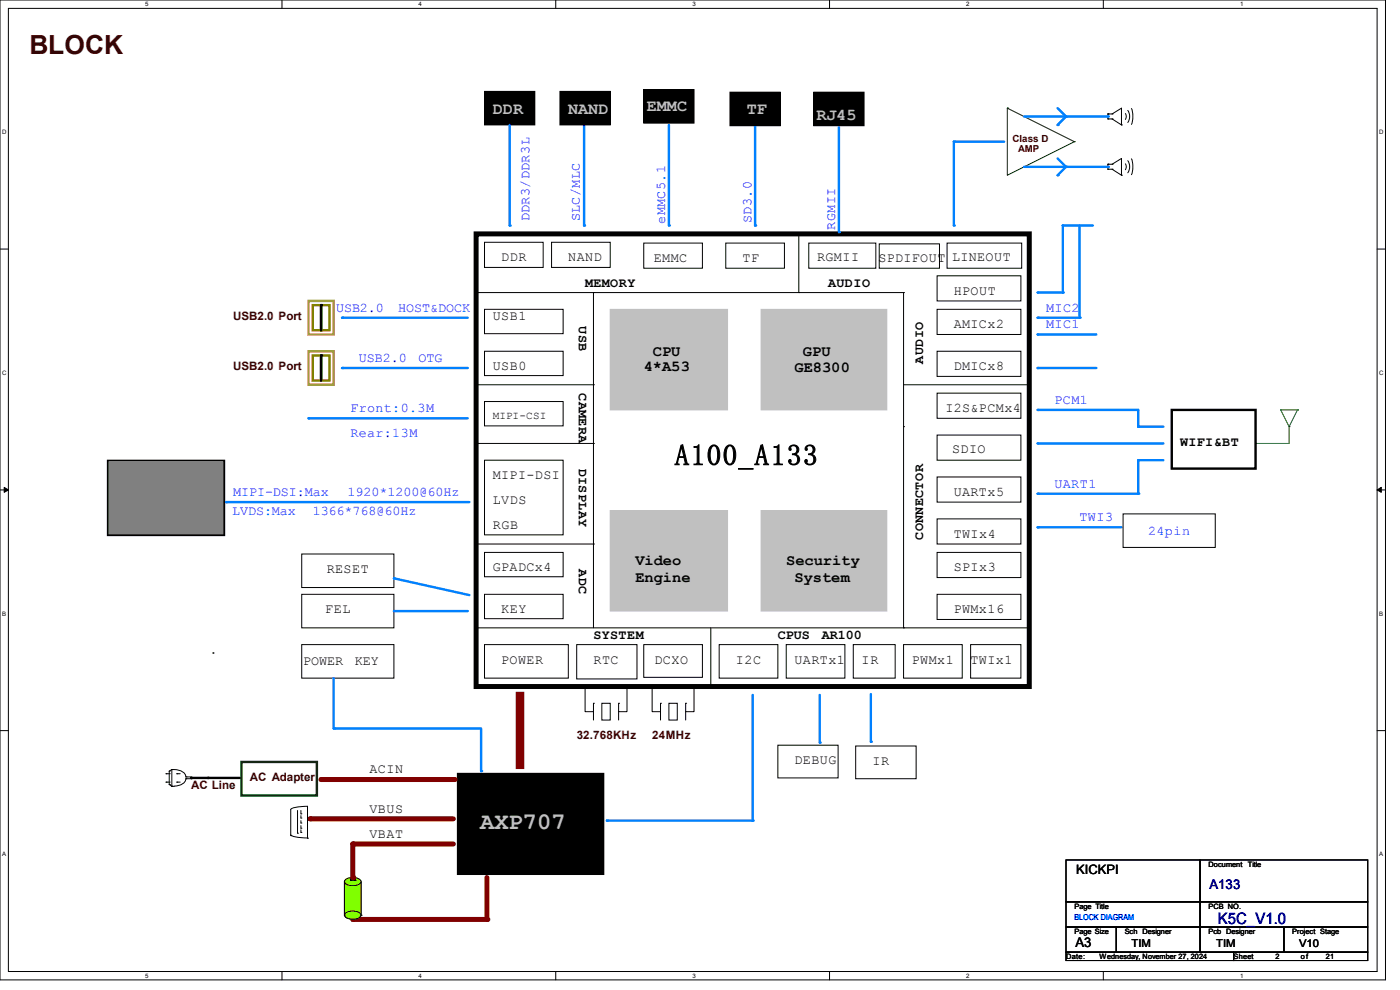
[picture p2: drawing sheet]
<svg xmlns="http://www.w3.org/2000/svg" width="297mm" height="210mm" viewBox="0 0 297 210" stroke-linecap="round" stroke-linejoin="round" font-family="sans-serif">
<g fill="none" stroke="#000" stroke-width=".21">
<path d="M0 0h293.9v207.9h-293.9zM1.8 1.8h290.3v204.3h-290.3zM59.8 0v1.8M117.9 0v1.8M176 0v1.8M234.1 0v1.8M0 52.8h1.8M292.1 52.8h1.8M0 103.9h1.8M.9 103.4l.9 .5-.9 .5zM292.1 103.9l.9-.5v1zM292.1 103.9h1.8"/>
<path d="M0 155h1.8M292.1 155h1.8M59.8 206.1v1.8M117.9 206.1v1.8M176 206.1v1.8M234.1 206.1v1.8"/>
</g>
<path d="M.9 103.4l.9 .5-.9 .5zM292.1 103.9l.9-.5v1z" fill="#000"/>
<path d="M129.5 65.6h24.8v21.4h-24.8z" fill-rule="evenodd" fill="#c0c0c0"/>
<path d="M129.5 65.6h24.8v21.4h-24.8z" fill="none" stroke="#c0c0c0" stroke-width=".21"/>
<path d="M161.5 65.6h26.6v21.4h-26.6z" fill-rule="evenodd" fill="#c0c0c0"/>
<path d="M161.5 65.6h26.6v21.4h-26.6z" fill="none" stroke="#c0c0c0" stroke-width=".21"/>
<path d="M129.5 108.3h24.8v21.3h-24.8z" fill-rule="evenodd" fill="#c0c0c0"/>
<path d="M129.5 108.3h24.8v21.3h-24.8z" fill="none" stroke="#c0c0c0" stroke-width=".21"/>
<path d="M161.5 108.3h26.6v21.3h-26.6z" fill-rule="evenodd" fill="#c0c0c0"/>
<path d="M161.5 108.3h26.6v21.3h-26.6z" fill="none" stroke="#c0c0c0" stroke-width=".21"/>
<g fill="none" stroke="#000" stroke-width=".21">
<path d="M102.8 51.4h12.4v5.3h-12.4zM117 51.4h12.5v5.3h-12.5zM136.6 51.6h12.4v5.3h-12.4zM154 51.6h12.4v5.3h-12.4zM198.8 58.5h17.8v5.3h-17.8zM200.9 51.6h15.8v5.3h-15.8zM198.8 74.5h17.8v5.3h-17.8zM198.8 65.6h17.8v5.4h-17.8zM198.8 92.3h17.8v5.3h-17.8zM198.8 83.4h17.8v5.3h-17.8zM198.8 110.1h17.8v5.3h-17.8zM198.8 101.2h17.8v5.3h-17.8z"/>
<path d="M198.8 117.2h17.8v5.3h-17.8zM102.8 136.7h17.8v7.1h-17.8zM122.3 136.7h12.8v7.3h-12.8zM136.6 136.7h12.4v7h-12.4zM166.8 136.7h12.4v7.1h-12.4zM181 136.7h8.9v7.1h-8.9zM191.7 136.7h12.4v7.1h-12.4zM198.8 126.1h17.8v5.3h-17.8z"/>
</g>
<path d="M97.5 164.5h30.2v20.6h-30.2z" fill-rule="evenodd" fill="#000"/>
<path d="M97.5 164.5h30.2v20.6h-30.2z" fill="none" stroke="#000" stroke-width="1.1"/>
<path d="M65.4 63.8h5.4v7.2h-5.4z" fill="none" stroke="#ff8000" stroke-width=".51"/>
<path d="M66.3 64.7h1.8v5.4h-1.8zM68.1 64.7h1.8v5.4h-1.8z" fill="none" stroke="#808000" stroke-width=".51"/>
<path d="M68.1 64.7v5.4" fill="none" stroke="#000" stroke-width=".51"/>
<circle cx="68.1" cy="64.7" r=".25" fill="#000"/>
<path d="M72.6 67.4h26.6" fill="none" stroke="#0080ff" stroke-width=".51"/>
<circle cx="72.6" cy="67.4" r=".25" fill="#0080ff"/>
<path d="M65.4 74.5h5.4v7.1h-5.4z" fill="none" stroke="#ff8000" stroke-width=".51"/>
<path d="M66.3 75.4h1.8v5.3h-1.8zM68.1 75.4h1.8v5.3h-1.8z" fill="none" stroke="#808000" stroke-width=".51"/>
<path d="M68.1 75.4v5.3" fill="none" stroke="#000" stroke-width=".51"/>
<circle cx="68.1" cy="75.4" r=".25" fill="#000"/>
<path d="M72.6 78.1h26.6" fill="none" stroke="#0080ff" stroke-width=".51"/>
<circle cx="72.6" cy="78.1" r=".25" fill="#0080ff"/>
<path d="M65.4 88.7h33.8" fill="none" stroke="#0080ff" stroke-width=".51"/>
<circle cx="65.4" cy="88.7" r=".25" fill="#0080ff"/>
<path d="M48 106.5h51.6" fill="none" stroke="#0080ff" stroke-width=".51"/>
<circle cx="48" cy="106.5" r=".25" fill="#0080ff"/>
<path d="M102.8 97.6h16.7v15.9h-16.7zM45.2 138.5h.1M64 126.1h19.6v7.1h-19.6zM64 136.7h19.6v7.1h-19.6z" fill="none" stroke="#000" stroke-width=".21"/>
<path d="M102.1 154.7v8.9" fill="none" stroke="#0080ff" stroke-width=".51"/>
<circle cx="102.1" cy="163.6" r=".25" fill="#0080ff"/>
<path d="M83.6 129.6h15.6" fill="none" stroke="#0080ff" stroke-width=".51"/>
<circle cx="83.6" cy="129.6" r=".25" fill="#0080ff"/>
<path d="M71 154.5h31.1" fill="none" stroke="#0080ff" stroke-width=".51"/>
<circle cx="71" cy="154.5" r=".25" fill="#0080ff"/>
<path d="M70.8 143.8v10.7" fill="none" stroke="#0080ff" stroke-width=".51"/>
<circle cx="70.8" cy="154.5" r=".25" fill="#0080ff"/>
<path d="M68.1 165.4h28.5" fill="none" stroke="#800000" stroke-width="1.1"/>
<circle cx="68.1" cy="165.4" r=".53" fill="#800000"/>
<path d="M74.8 179h21.4" fill="none" stroke="#800000" stroke-width="1.1"/>
<circle cx="74.8" cy="179" r=".53" fill="#800000"/>
<path d="M74.8 195h28.5" fill="none" stroke="#800000" stroke-width="1.1"/>
<circle cx="74.8" cy="195" r=".53" fill="#800000"/>
<path d="M103.3 186.1v8.9" fill="none" stroke="#800000" stroke-width="1.1"/>
<circle cx="103.3" cy="195" r=".53" fill="#800000"/>
<path d="M109.5 146.9h1.6v16.1h-1.6z" fill-rule="evenodd" fill="#800000"/>
<path d="M109.5 146.9h1.6v16.1h-1.6z" fill="none" stroke="#800000" stroke-width=".21"/>
<path d="M65.8 173.7h30.4" fill="none" stroke="#800000" stroke-width="1.1"/>
<circle cx="65.8" cy="173.7" r=".53" fill="#800000"/>
<g fill="none" stroke="#000" stroke-width=".21">
<path d="M124.1 145.6v5.4h1.8M125.9 149.2h.1M125.9 149.2v3.5M127.7 149.2h1.8v3.5h-1.8zM131.2 149.2h.1M131.2 149.2v3.5M133 145.6v5.4h-1.8M138.3 145.6v5.4h1.8M140.1 149.2h.1M140.1 149.2v3.5M141.9 149.2h1.8v3.5h-1.8zM145.5 149.2h.1"/>
<path d="M145.5 149.2v3.5M147.2 145.6v5.4h-1.7M61.7 177.2h.1M61.7 177.2v-5.5a5.4 5.4 0 0 1 3.5-.7v6.8M61.7 177.1a5.8 5.8 0 0 0 3.6 .7M63.1 176.7h.1M63.1 171.9v4.8M63.8 172.6h.1M63.8 173.5h.1M63.8 174.6h.1M63.8 175.7h.1M63.8 176.6h.1"/>
<path d="M63.8 171.9v.7M63.8 173v.5M63.8 174.1v.5M63.8 175.1v.6M63.8 176v.6M65.2 177.8h.1"/>
</g>
<path d="M159.7 147.4v26.7" fill="none" stroke="#0080ff" stroke-width=".51"/>
<circle cx="159.7" cy="174.1" r=".25" fill="#0080ff"/>
<path d="M128.7 174.1h31" fill="none" stroke="#0080ff" stroke-width=".51"/>
<circle cx="128.7" cy="174.1" r=".25" fill="#0080ff"/>
<g fill="none" stroke="#000" stroke-width=".21">
<path d="M169.5 49.6v12.5M101 62.1h90.7M125.9 62.1h.1M125.9 62.1v71.1M169.5 62.1h.1M191.7 62.1h.1M191.7 62.1v71.1M191.7 90.5h.1M191.7 81.6h26.7M218.4 81.6h.1M101 133.2h.1M101 133.2h117.4"/>
<path d="M150.8 133.2v12.4M191.7 133.2h.1M150.8 145.6h.1M165 158.1h12.8v6.9h-12.8z"/>
</g>
<path d="M173.9 147.4v10.1" fill="none" stroke="#0080ff" stroke-width=".51"/>
<circle cx="173.9" cy="157.5" r=".25" fill="#0080ff"/>
<g fill="none" stroke="#000" stroke-width=".21">
<path d="M35.2 165.9h.1M35.2 164.1h.1M35.2 164.1h.9M35.2 165.9h.9M35.9 166.4h.1M35.9 163.6h.1M35.9 163.6v2.8M35.9 166.4l.5 .4M36.4 163.2a2.99 2.99 0 0 1 2.9 1.1l.1 .5M36.4 166.8h.1M36.4 163.2h.1M36.4 163.2l-.5 .4"/>
<path d="M36.4 163.2v3.6M36.4 166.8h.6M37.5 164.1h.1M37.5 165.9h.1M37.5 164.1h.7M37.5 165.9h.7M39.4 165.2a1.74 1.74 0 0 1-1.8 1.5h-.6M39.5 164.8h.1M39.5 165.2h.1M39.5 164.8h1.1v.4M39.5 165.2h1.1M40.6 165.2h.1"/>
</g>
<path d="M40.6 165h10.2" fill="none" stroke="#000" stroke-width=".51"/>
<g fill="#000">
<circle cx="40.6" cy="165" r=".25"/>
<circle cx="44.1" cy="165" r=".25"/>
</g>
<path d="M51.2 161.6h16v7.1h-16z" fill="none" stroke="#004000" stroke-width=".51"/>
<path d="M73.2 186.7a2.64 2.64 0 0 1 3.3 0l.1 .3a1.92 1.92 0 0 1-2.3 .8 .98 .98 0 0 1-1.1-1.1z" fill-rule="evenodd" fill="#80ff00"/>
<path d="M73.2 186.7a2.64 2.64 0 0 1 3.3 0l.1 .3a1.92 1.92 0 0 1-2.3 .8 .98 .98 0 0 1-1.1-1.1z" fill="none" stroke="#80ff00" stroke-width=".21"/>
<path d="M73.2 193.8a2.64 2.64 0 0 1 3.3 0l.1 .3a1.92 1.92 0 0 1-2.3 .8 .98 .98 0 0 1-1.1-1.1z" fill-rule="evenodd" fill="#80ff00"/>
<path d="M73.2 193.8a2.64 2.64 0 0 1 3.3 0l.1 .3a1.92 1.92 0 0 1-2.3 .8 .98 .98 0 0 1-1.1-1.1z" fill="none" stroke="#80ff00" stroke-width=".21"/>
<path d="M74.3 186.9h.1M74.3 186.5v.4M74.4 186.4h.9a.55 .55 0 0 1-.9 0zM74.4 186.8h.9a.55 .55 0 0 1-.9 0zM75.4 186.9h.1M75.4 186.5v.4" fill="none" stroke="#000" stroke-width=".21"/>
<path d="M73.1 187h3.5v7.1h-3.5z" fill-rule="evenodd" fill="#80ff00"/>
<path d="M73.1 187h3.5v7.1h-3.5z" fill="none" stroke="#80ff00" stroke-width=".21"/>
<path d="M73.1 194.1h.1M73.1 187v7.1M73.2 186.7a2.64 2.64 0 0 1 3.3 0l.1 .3a1.92 1.92 0 0 1-2.3 .8 .98 .98 0 0 1-1.1-1.1zM73.2 193.8a2.64 2.64 0 0 1 3.3 0l.1 .3a1.92 1.92 0 0 1-2.3 .8 .98 .98 0 0 1-1.1-1.1zM76.6 194.1h.1M76.6 187v7.1" fill="none" stroke="#000" stroke-width=".21"/>
<path d="M74.8 179v7.1" fill="none" stroke="#800000" stroke-width="1.1"/>
<circle cx="74.8" cy="186.1" r=".53" fill="#800000"/>
<path d="M266.4 94.1h.1M271.7 87h.1M271.7 87l1.8 3.5M271.7 87h3.6M273.5 90.5h.1M273.5 90.5v3.6h-7.1M275.3 87h.1M275.3 87l-1.8 3.5" fill="none" stroke="#008000" stroke-width=".21"/>
<path d="M22.8 97.6h24.9v16h-24.9z" fill-rule="evenodd" fill="#000"/>
<path d="M22.8 97.6h24.9v16h-24.9z" fill="none" stroke="#000" stroke-width=".21"/>
<path d="M23.1 98h24.2v15.2h-24.2z" fill-rule="evenodd" fill="#808080"/>
<path d="M23.1 98h24.2v15.2h-24.2z" fill="none" stroke="#808080" stroke-width=".21"/>
<path d="M224.4 22.9l1.7 1.8" fill="none" stroke="#0080ff" stroke-width=".51"/>
<circle cx="226.1" cy="24.7" r=".25" fill="#0080ff"/>
<path d="M226.1 24.7l-1.7 1.8" fill="none" stroke="#0080ff" stroke-width=".51"/>
<circle cx="224.4" cy="26.5" r=".25" fill="#0080ff"/>
<path d="M224.4 33.6l1.7 1.8" fill="none" stroke="#0080ff" stroke-width=".51"/>
<circle cx="226.1" cy="35.4" r=".25" fill="#0080ff"/>
<path d="M226.1 35.4l-1.7 1.8" fill="none" stroke="#0080ff" stroke-width=".51"/>
<circle cx="224.4" cy="37.2" r=".25" fill="#0080ff"/>
<g fill="none" stroke="#000" stroke-width=".21">
<path d="M235 24.2h.1M235 25.2h.1M235 34.8h.1M235 35.9h.1M235 24.2h.9M235 24.2v1M235 34.8v1.1M235 25.2h.9M235 34.8h.9M235 35.9h.9M235.9 24.2h.1M235.9 25.2h.1"/>
<path d="M235.9 34.8h.1M235.9 35.9h.1M235.9 24.2l2-1.3v3.6M235.9 34.8l2-1.2v3.6M235.9 25.2l2 1.3M235.9 35.9l2 1.3M237.9 26.5h.1M237.9 37.2h.1M238.7 24.1l.2 .6-.2 .6M238.7 34.8l.2 .6-.2 .6M239.2 23.4a2.26 2.26 0 0 1 0 2.6M239.2 34.1a2.26 2.26 0 0 1 0 2.6"/>
<path d="M240 23a4.8 4.8 0 0 1 0 3.4M240 33.7a4.8 4.8 0 0 1 0 3.4"/>
</g>
<path d="M213.7 22.9h.1M213.7 22.9l14.2 7.2M213.7 22.9v14.3l14.2-7.1M227.9 30.1h.1" fill="none" stroke="#004000" stroke-width=".21"/>
<path d="M217.3 24.7h17.7" fill="none" stroke="#0080ff" stroke-width=".51"/>
<circle cx="235" cy="24.7" r=".25" fill="#0080ff"/>
<path d="M217.3 35.4h17.7" fill="none" stroke="#0080ff" stroke-width=".51"/>
<circle cx="235" cy="35.4" r=".25" fill="#0080ff"/>
<path d="M102.8 19.4h10.7v7.1h-10.7z" fill-rule="evenodd" fill="#000"/>
<path d="M102.8 19.4h10.7v7.1h-10.7z" fill="none" stroke="#000" stroke-width=".21"/>
<path d="M220.1 111.8h17.8" fill="none" stroke="#0080ff" stroke-width=".51"/>
<circle cx="220.1" cy="111.8" r=".25" fill="#0080ff"/>
<path d="M220.1 94.1h26.7" fill="none" stroke="#0080ff" stroke-width=".51"/>
<circle cx="220.1" cy="94.1" r=".25" fill="#0080ff"/>
<path d="M248.6 87h17.8v12.4h-17.8z" fill="none" stroke="#000" stroke-width=".51"/>
<path d="M101 49.6h117.4v96h-117.4z" fill="none" stroke="#000" stroke-width="1.1"/>
<path d="M108.1 26.5v21.3" fill="none" stroke="#0080ff" stroke-width=".51"/>
<circle cx="108.1" cy="47.8" r=".25" fill="#0080ff"/>
<path d="M123.9 26.5v21.3" fill="none" stroke="#0080ff" stroke-width=".51"/>
<circle cx="123.9" cy="47.8" r=".25" fill="#0080ff"/>
<path d="M118.8 19.4h10.7v7.1h-10.7z" fill-rule="evenodd" fill="#000"/>
<path d="M118.8 19.4h10.7v7.1h-10.7z" fill="none" stroke="#000" stroke-width=".21"/>
<path d="M141.9 26.5v21.3" fill="none" stroke="#0080ff" stroke-width=".51"/>
<circle cx="141.9" cy="47.8" r=".25" fill="#0080ff"/>
<path d="M136.6 19h10.6v7.1h-10.6z" fill-rule="evenodd" fill="#000"/>
<path d="M136.6 19h10.6v7.1h-10.6z" fill="none" stroke="#000" stroke-width=".21"/>
<path d="M160.2 26.5v21.3" fill="none" stroke="#0080ff" stroke-width=".51"/>
<circle cx="160.2" cy="47.8" r=".25" fill="#0080ff"/>
<path d="M154.9 19.6h10.6v7.1h-10.6z" fill-rule="evenodd" fill="#000"/>
<path d="M154.9 19.6h10.6v7.1h-10.6z" fill="none" stroke="#000" stroke-width=".21"/>
<path d="M202.4 30.1v17.7" fill="none" stroke="#0080ff" stroke-width=".51"/>
<circle cx="202.4" cy="47.8" r=".25" fill="#0080ff"/>
<path d="M202.4 30.1h10.6" fill="none" stroke="#0080ff" stroke-width=".51"/>
<circle cx="202.4" cy="30.1" r=".25" fill="#0080ff"/>
<path d="M220.1 62.1h5.4" fill="none" stroke="#0080ff" stroke-width=".51"/>
<circle cx="220.1" cy="62.1" r=".25" fill="#0080ff"/>
<path d="M225.5 47.8v14.3" fill="none" stroke="#0080ff" stroke-width=".51"/>
<circle cx="225.5" cy="62.1" r=".25" fill="#0080ff"/>
<path d="M225.5 47.8h6.4" fill="none" stroke="#0080ff" stroke-width=".51"/>
<circle cx="225.5" cy="47.8" r=".25" fill="#0080ff"/>
<path d="M220.1 71h12.5" fill="none" stroke="#0080ff" stroke-width=".51"/>
<circle cx="220.1" cy="71" r=".25" fill="#0080ff"/>
<path d="M220.1 78.1h12.5" fill="none" stroke="#0080ff" stroke-width=".51"/>
<circle cx="220.1" cy="78.1" r=".25" fill="#0080ff"/>
<path d="M220.1 87h21.4" fill="none" stroke="#0080ff" stroke-width=".51"/>
<circle cx="220.1" cy="87" r=".25" fill="#0080ff"/>
<path d="M241.5 87v3.5" fill="none" stroke="#0080ff" stroke-width=".51"/>
<circle cx="241.5" cy="90.5" r=".25" fill="#0080ff"/>
<path d="M241.5 90.5h5.3" fill="none" stroke="#0080ff" stroke-width=".51"/>
<circle cx="241.5" cy="90.5" r=".25" fill="#0080ff"/>
<path d="M241.5 97.6h5.3" fill="none" stroke="#0080ff" stroke-width=".51"/>
<circle cx="241.5" cy="97.6" r=".25" fill="#0080ff"/>
<path d="M241.5 97.6v7.1" fill="none" stroke="#0080ff" stroke-width=".51"/>
<circle cx="241.5" cy="104.7" r=".25" fill="#0080ff"/>
<path d="M220.1 104.7h21.4" fill="none" stroke="#0080ff" stroke-width=".51"/>
<circle cx="220.1" cy="104.7" r=".25" fill="#0080ff"/>
<g fill="none" stroke="#000" stroke-width=".21">
<path d="M171.6 51.6h14.2v5.3h-14.2zM102.8 74.5h16.7v5.2h-16.7zM102.8 65.6h16.7v5.2h-16.7zM101 81.6h24.9M101 94.1h24.9M102.8 85.2h16.7v5.1h-16.7zM125.9 81.6h.1M125.9 94.1h.1M101 115.4h24.9M102.8 117.2h16.7v5.1h-16.7zM125.9 115.4h.1M102.8 126.1h16.7v5.1h-16.7z"/>
<path d="M152.6 136.7h12.4v7.1h-12.4zM205.9 136.7h10.7v7.1h-10.7z"/>
</g>
<path d="M220.1 67.4h8.9" fill="none" stroke="#0080ff" stroke-width=".51"/>
<circle cx="220.1" cy="67.4" r=".25" fill="#0080ff"/>
<path d="M229 47.8v19.6" fill="none" stroke="#0080ff" stroke-width=".51"/>
<circle cx="229" cy="67.4" r=".25" fill="#0080ff"/>
<path d="M64 117.5h19.6v7.1h-19.6z" fill="none" stroke="#000" stroke-width=".21"/>
<path d="M83.6 122.7l16 3.5" fill="none" stroke="#0080ff" stroke-width=".51"/>
<circle cx="83.6" cy="122.7" r=".25" fill="#0080ff"/>
<path d="M238.3 109h19.5v7.1h-19.5z" fill="none" stroke="#000" stroke-width=".21"/>
<path d="M184.7 147.2v10.2" fill="none" stroke="#0080ff" stroke-width=".51"/>
<circle cx="184.7" cy="157.4" r=".25" fill="#0080ff"/>
<path d="M186.5 51.7h12.8v5.2h-12.8zM181.5 158.2h12.9v7h-12.9z" fill="none" stroke="#000" stroke-width=".21"/>
<path d="M178 27v22.2" fill="none" stroke="#0080ff" stroke-width=".51"/>
<circle cx="178" cy="49.2" r=".25" fill="#0080ff"/>
<path d="M172.6 19.6h10.7v7.1h-10.7z" fill-rule="evenodd" fill="#000"/>
<path d="M172.6 19.6h10.7v7.1h-10.7zM226.1 182.4h28.5v8.9h-28.5zM226.1 191.3h28.5v5.3h-28.5zM226.1 196.6h10.7v5.4h-10.7zM236.8 196.6h17.8v5.4h-17.8zM254.6 196.6h17.8v5.4h-17.8zM254.6 191.3h35.6v5.3h-35.6zM254.6 182.4h35.6v8.9h-35.6zM272.4 196.6h17.8v5.4h-17.8zM226.1 202h35.6v1.8h-35.6zM261.7 202h28.5v1.8h-28.5z" fill="none" stroke="#000" stroke-width=".21"/>
<text font-size="6.2" x="143.1" y="98.7">A100_A133</text>
<text font-size="5.6" fill="#400000" x="6.2" y="11.4">BLOCK</text>
<text font-size="5" fill="#c0c0c0" x="101.9" y="175.8">AXP707</text>
<g font-size="3.6" fill="#c0c0c0">
<text x="137.2" y="23.5">EMMC</text>
<text x="104.6" y="24.1">DDR</text>
<text x="120.6" y="24.1">NAND</text>
<text x="158.4" y="24.1">TF</text>
<text x="173.2" y="25.5">RJ45</text>
</g>
<g font-size="3.3">
<text x="138.5" y="75.4">CPU</text>
<text x="170.3" y="75.4">GPU</text>
<text x="136.6" y="78.7">4*A53</text>
<text x="168.6" y="79">GE8300</text>
<text x="134.8" y="119.9">Video</text>
<text x="166.8" y="119.9">Security</text>
<text x="134.8" y="123.4">Engine</text>
<text x="168.6" y="123.4">System</text>
</g>
<text font-size="3.3" fill="#0000a0" x="258.4" y="195.9">K5C_V1.0</text>
<g font-size="2.8" fill="#00f">
<text x="112.3" y="46.9" transform="rotate(-90 112.3 46.9)">DDR3/DDR3L</text>
<text x="123" y="46.9" transform="rotate(-90 123 46.9)">SLC/MLC</text>
<text x="141.1" y="47.5" transform="rotate(-90 141.1 47.5)">eMMC5.1</text>
<text x="159.4" y="47.3" transform="rotate(-90 159.4 47.3)">SD3.0</text>
<text x="177.2" y="48.7" transform="rotate(-90 177.2 48.7)">RGMII</text>
<text x="71.3" y="66.1">USB2.0</text>
<text x="84.5" y="66.1">HOST&amp;DOCK</text>
<text x="221.9" y="69.6">MIC1</text>
<text x="221.9" y="66.1">MIC2</text>
<text x="76.1" y="76.8">USB2.0</text>
<text x="88.8" y="76.8">OTG</text>
<text x="74.3" y="87.4">Front:0.3M</text>
<text x="223.7" y="85.6">PCM1</text>
<text x="74.3" y="92.8">Rear:13M</text>
<text x="49.4" y="105.2">MIPI-DSI:Max</text>
<text x="73.7" y="105.2">1920*1200@60Hz</text>
<text x="223.7" y="103.4">UART1</text>
<text x="49.2" y="109.3">LVDS:Max</text>
<text x="66.3" y="109.3">1366*768@60Hz</text>
<text x="229" y="110.5">TWI3</text>
<text x="243.6" y="113.5">24pin</text>
</g>
<g font-size="2.8">
<text x="106.3" y="55.4">DDR</text>
<text x="120.6" y="55.4">NAND</text>
<text x="138.7" y="55.6">EMMC</text>
<text x="157.5" y="55.6">TF</text>
<text x="173.4" y="55.4">RGMII</text>
<text x="186.4" y="55.6">SPDIFOUT</text>
<text x="202" y="55.4">LINEOUT</text>
<text x="124.1" y="60.9">MEMORY</text>
<text x="175.7" y="60.9">AUDIO</text>
<text x="202.4" y="62.5">HPOUT</text>
<text x="104.6" y="67.9">USB1</text>
<text x="122.8" y="69.2" transform="rotate(90 122.8 69.2)">USB</text>
<text x="202.4" y="69.6">AMICx2</text>
<text x="195.9" y="77.2" transform="rotate(-90 195.9 77.2)">AUDIO</text>
<text x="104.6" y="78.5">USB0</text>
<text x="122.8" y="83.4" transform="rotate(90 122.8 83.4)">CAMERA</text>
<text x="202.4" y="78.5">DMICx8</text>
<text x="200.6" y="87.4">I2S&amp;PCMx4</text>
<text x="250.4" y="94.7">WIFI&amp;BT</text>
<text x="104.6" y="101.6">MIPI-DSI</text>
<text x="122.8" y="99.4" transform="rotate(90 122.8 99.4)">DISPLAY</text>
<text x="202" y="96.1">SDIO</text>
<text x="104.6" y="107">LVDS</text>
<text x="202.4" y="105.2">UARTx5</text>
<text x="104.6" y="112.3">RGB</text>
<text x="195.9" y="114.5" transform="rotate(-90 195.9 114.5)">CONNECTOR</text>
<text x="202.4" y="114.1">TWIx4</text>
<text x="69.3" y="121.5">RESET</text>
<text x="104.6" y="121.2">GPADCx4</text>
<text x="122.8" y="120.7" transform="rotate(90 122.8 120.7)">ADC</text>
<text x="202.4" y="121.2">SPIx3</text>
<text x="69" y="130.1">FEL</text>
<text x="106.3" y="130.1">KEY</text>
<text x="202.4" y="130.1">PWMx16</text>
<text x="125.9" y="135.6">SYSTEM</text>
<text x="165" y="135.6">CPUS</text>
<text x="174.3" y="135.6">AR100</text>
<text x="64.3" y="141.1">POWER</text>
<text x="75.3" y="141.1">KEY</text>
<text x="106.3" y="140.8">POWER</text>
<text x="125.9" y="140.8">RTC</text>
<text x="138.9" y="140.8">DCXO</text>
<text x="156.1" y="140.8">I2C</text>
<text x="168.6" y="140.8">UARTx1</text>
<text x="182.8" y="140.8">IR</text>
<text x="193.5" y="140.8">PWMx1</text>
<text x="205.9" y="140.8">TWIx1</text>
<text x="78.4" y="164">ACIN</text>
<text x="168.6" y="162.1">DEBUG</text>
<text x="185.1" y="162.3">IR</text>
<text x="78.4" y="172.4">VBUS</text>
<text x="78.4" y="177.7">VBAT</text>
<text x="228.3" y="185.3">KICKPI</text>
<text x="228.1" y="201">A3</text>
</g>
<text font-size="2.8" fill="#000080" x="256.6" y="188.7">A133</text>
<g font-size="2.5" fill="#400000">
<text x="49.4" y="67.9">USB2.0 Port</text>
<text x="49.4" y="78.5">USB2.0 Port</text>
<text x="122.3" y="156.8">32.768KHz</text>
<text x="138.3" y="156.8">24MHz</text>
<text x="40.6" y="167.3">AC Line</text>
<text x="53" y="165.7">AC Adapter</text>
</g>
<g font-size="2.3">
<text x="104.6" y="88.9">MIPI-CSI</text>
<text x="240" y="200.9">TIM</text>
<text x="258" y="200.9">TIM</text>
<text x="275.6" y="200.9">V10</text>
</g>
<text font-size="2.1" fill="#400000" x="214.8" y="30.2">Class D</text>
<text font-size="2" fill="#400000" x="216" y="32.3">AMP</text>
<text font-size="1.7" fill="#00f" x="227.9" y="195.2">BLOCK DIAGRAM</text>
<g font-size="1.6">
<text x="256.4" y="183.9">Document</text>
<text x="264.8" y="183.9">Title</text>
<text x="227.9" y="192.7">Page Title</text>
<text x="256.4" y="192.7">PCB NO.</text>
<text x="226.1" y="203.4">Date:</text>
<text x="227.9" y="198.1">Page Size</text>
<text x="233.3" y="203.4">Wednesday, November 27, 2024</text>
<text x="238.6" y="198.1">Sch Designer</text>
<text x="256.4" y="198.1">Pcb Designer</text>
<text x="261.7" y="203.4">Sheet</text>
<text x="270.6" y="203.4">2</text>
<text x="274.2" y="198.1">Project Stage</text>
<text x="275.9" y="203.4">o f</text>
<text x="281.3" y="203.4">21</text>
</g>
<g font-size="1.3">
<text x="30.8" y="1.3">5</text>
<text x="88.8" y="1.3">4</text>
<text x="146.9" y="1.3">3</text>
<text x="205" y="1.3">2</text>
<text x="263.1" y="1.3">1</text>
<text x=".5" y="28.4">D</text>
<text x="292.6" y="28.4">D</text>
<text x=".5" y="79.5">C</text>
<text x="292.6" y="79.5">C</text>
<text x=".5" y="130.6">B</text>
<text x="292.6" y="130.6">B</text>
<text x=".5" y="181.7">A</text>
<text x="292.6" y="181.7">A</text>
<text x="30.8" y="207.4">5</text>
<text x="88.8" y="207.4">4</text>
<text x="146.9" y="207.4">3</text>
<text x="205" y="207.4">2</text>
<text x="263.1" y="207.4">1</text>
</g>
</svg>
